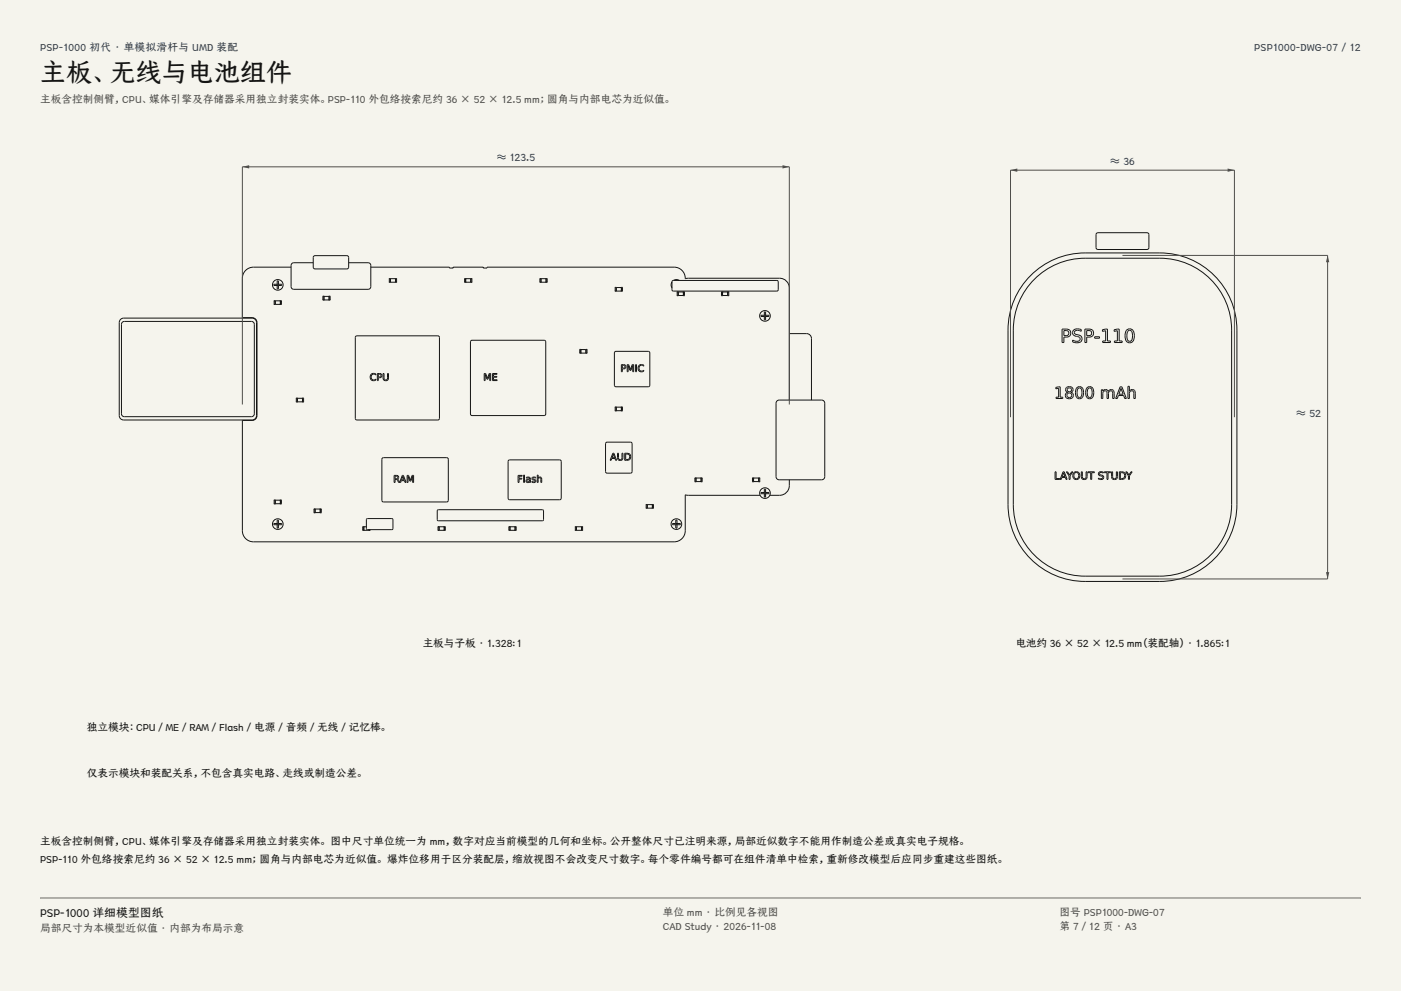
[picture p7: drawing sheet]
<svg xmlns="http://www.w3.org/2000/svg" width="420mm" height="297mm" viewBox="0 0 420 297" stroke-linecap="round" stroke-linejoin="round" font-family="sans-serif">
<g fill="#f5f4ed">
<path d="M0 0h420v297h-420z"/>
<path d="M12 12h396v275h-396z"/>
</g>
<g fill="none" stroke="#141413" stroke-width=".3">
<path d="M93.9 78.7h-5.8a.8 .8 0 0 0-.8 .8v6.4a.8 .8 0 0 0 .8 .8h22.3a.8 .8 0 0 0 .8-.8v-6.4a.8 .8 0 0 0-.8-.8h-5.9M94.2 76.7h10.1l.2 .4v3.2l-.5 .3-9.8-.1-.3-.4v-3zM36 95.9l1.1-.6h38.5a1.33 1.33 0 0 1 1.3 1.4v27.8a1.33 1.33 0 0 1-1.3 1.4h-38.5a1.33 1.33 0 0 1-1.4-1.4v-27.8zM36.7 96.6l.6-.3h38.1a.86 .86 0 0 1 .8 .9v26.8a.86 .86 0 0 1-.8 .9h-38.1a.86 .86 0 0 1-.9-.9v-26.8zM82.1 85.2h2.4v.4h-2.4zM82.2 90.1v1.1M82.2 91.3h.3M82.2 90.1h.3M82.5 90.1l1.5 .1v1h-1.5zM83.1 84.2h.4v2.4h-.4zM84.1 90.1v1.1M84.1 91.3h.2"/>
<path d="M84.1 90.1h.2M84.4 90.1v1.1M87.3 80.1h-11.3a3.3 3.3 0 0 0-3.3 3.3v11.8h2.9a1.46 1.46 0 0 1 1.4 1.5v27.8a1.46 1.46 0 0 1-1.4 1.5h-2.9v33.1a3.3 3.3 0 0 0 3.3 3.3h126.1a3.3 3.3 0 0 0 3.3-3.3v-10.8l22.5 .1M96.8 88.8h.3v1.1h-.3zM97.1 88.9v1h1.5v-1M97.1 88.8h1.5M99 88.8h-.3v1.1h.3M99 88.8v1.1M111.2 80.1h23.5v.2h1.2v-.2h9v.2h1.1v-.2h56.1a3.3 3.3 0 0 1 3.3 3.4l28.3-.1a2.92 2.92 0 0 1 2.9 2.9v33.6M116.7 83.5v1.1M116.7 83.5h.3v1.1h-.3M117 83.5v1.1"/>
<path d="M117.1 83.5h1.5l-.1 1.1h-1.4M118.6 83.5h.3v1.1h-.3M139.3 83.5v1.1M139.3 83.5h.3v1.1h-.3M139.6 83.5v1.1M139.6 84.6h1.5M139.6 83.5h1.5M141.1 83.5v1.1M141.2 83.5h.3l-.1 1.1h-.2zM161.9 83.5h.2v1.1h-.2zM162.2 83.5v1.1M162.2 84.6h1.5"/>
<path d="M162.2 83.5h1.5M163.7 83.5v1.1M164 83.5h-.3l.1 1.1h.2M164 83.5v1.1M184.4 86.2v1.1M184.4 87.3h.3M184.4 86.1h.3M184.7 86.2h1.6v1h-1.5zM186.3 86.2v1.1M186.3 87.3h.3M186.3 86.1h.3M186.6 86.2v1.1"/>
<path d="M201.4 84.5l-.2 .9 .2 .9M201.6 84.1h31.3l.4 .3v2.4l-.4 .4h-31.1l-.4-.4v-2.4zM201.9 84.1l.7-.3 1.1 .3M203.3 87.5h-.3v1.1h.3M203.3 87.5v1.1h1.5M203.4 87.5h1.4l.1 1M204.9 87.5h.3v1.1h-.3zM216.3 87.5h.3v1.1h-.3zM216.6 88.6h1.5M216.6 87.5h1.5M218.2 87.5h.3l-.1 1.1h-.2zM228.1 94.5h2.4v.4h-2.4z"/>
<path d="M229.1 93.5h.4v2.4h-.4zM236.6 100h5.2a1.46 1.46 0 0 1 1.5 1.4v18.5M88.8 119.3v1.1M88.9 119.3h.2v1.2h-.2M90.7 119.3v1.1h-1.5v-1h1.5M90.7 119.3h.3v1.2h-.3M106.6 100.9l.4-.3 24.5 .1 .2 .4v24.5l-.4 .3-24.6-.1-.2-.4zM111.2 112.2a.82 .82 0 0 1 1.5 .2 .83 .83 0 0 0-1.2 0 .83 .83 0 0 0 0 1.2 .83 .83 0 0 0 1.2 0 .85 .85 0 0 1-.8 .5 .85 .85 0 0 1-.8-.5l-.1-.9zM113.1 111.9h.7a.69 .69 0 0 1 .7 .9 .69 .69 0 0 1-1.1 .4v.9h-.3zM113.4 112.2h.4a.4 .4 0 0 1 .4 .4 .4 .4 0 0 1-.4 .4h-.4zM114.8 111.9h.3v1.3a.53 .53 0 0 0 .5 .7 .53 .53 0 0 0 .6-.7v-1.3h.3v1.4a.81 .81 0 0 1-.9 .8 .81 .81 0 0 1-.8-.8zM141.1 102.2l.4-.2h21.9l.2 .4-.1 21.9-.4 .2h-21.8l-.3-.4z"/>
<path d="M145.2 111.9h.4l.5 1.5 .6-1.5h.4v2.2h-.3v-1.9l-.5 1.5h-.3l-.6-1.5v1.9h-.2zM147.7 111.9h1.3v.3h-1v.6h1v.3h-1v.7h1v.3h-1.3zM173.8 104.7v1.1M173.8 105.9h.3M173.8 104.7h.3M174.1 104.7v1.1M174.2 105.8h1.4M174.2 104.8h1.4M175.7 104.7v1.1M175.7 105.9h.3M175.7 104.7h.3M176 104.7v1.1"/>
<path d="M184.4 105.4l9.9-.1 .4 .2 .1 10-.2 .4h-10l-.4-.2v-9.9zM186.3 109.3h.6a.69 .69 0 0 1 .7 .9 .69 .69 0 0 1-1 .3v.9h-.3zM186.6 109.5h.3a.4 .4 0 0 1 .4 .4 .4 .4 0 0 1-.4 .4h-.3zM188 109.3h.5l.5 1.4 .5-1.4h.5v2.1h-.3v-1.9l-.6 1.5h-.2l-.6-1.5v1.9h-.3zM190.5 109.3h.3v2.1h-.3zM191.6 109.5a.82 .82 0 0 1 1.4 .2 .83 .83 0 0 0-1.2 .1 .83 .83 0 0 0 0 1.1 .83 .83 0 0 0 1.2 0 .85 .85 0 0 1-.8 .6 .85 .85 0 0 1-.8-.6l-.1-.9zM114.5 137.4l.4-.2h19.3l.2 .4-.1 12.6-.4 .2h-19.2l-.2-.4zM152.4 138.1l.4-.3 15.2 .1 .3 .4-.1 11.2-.4 .3-15.2-.1-.3-.4zM181.6 132.7l.4-.2h7l.4 .2 .1 8.6-.2 .4-7.3 .1-.4-.2zM183.7 135.8h.3l.8 2.2h-.2l-.2-.6h-1l-.2 .6h-.3zM183.9 136.1l.4 1.1h-.8zM184.7 122h-.3v1.1h.3"/>
<path d="M184.8 123.1h1.5v-1.1h-1.5l-.1 1.1M185.1 135.8h.3v1.3a.53 .53 0 0 0 .5 .7 .53 .53 0 0 0 .6-.7v-1.3h.2v1.4a.81 .81 0 0 1-.8 .8 .81 .81 0 0 1-.8-.8zM186.3 122h.3v1.1h-.3zM187.3 135.8h.6a1.07 1.07 0 0 1 1.2 1.1 1.07 1.07 0 0 1-1.2 1.1h-.6zM187.6 136.1a.88 .88 0 0 1 1.2 .8 .88 .88 0 0 1-1.2 .8zM232.9 120.2l.7-.3h12.7a.93 .93 0 0 1 1 .9v22.1a.93 .93 0 0 1-1 .9h-12.7a.93 .93 0 0 1-1-.9v-22.1zM82.1 156.9h2.4v.4h-2.4zM82.5 149.9h-.3v1.1h.3M83.1 155.9h.4v2.4h-.4zM84 149.9h-1.5v1.1M84 149.9v1.1h-1.5M84.3 149.9h-.2v1.1h.2"/>
<path d="M84.4 149.9v1.1M94.1 152.5h.3v1.1l-.2 .1zM94.5 153.6h1.5M94.5 152.6h1.5M96 152.5v1.1M96 152.5h.3v1.2h-.3M108.7 157.9h.3v1.1h-.2zM109.1 158.9h1.5M109.1 157.9h.7M110 155.5h7.6l.2 .2v2.9l-.3 .1h-7.5l-.2-.3zM110.6 158.7l.1 .3h.2v-.3M118.4 142.7h.4a.38 .38 0 0 1 .4 .4 .38 .38 0 0 1-.4 .4h-.4z"/>
<path d="M119.8 144.6l.8-2.1h.3l.8 2.1h-.3l-.1-.6h-1l-.2 .6h-.6l-.4-.7-.3-.2h-.4v.9h-.2v-2.1h.6a.59 .59 0 0 1 .7 .4 .59 .59 0 0 1-.3 .7l.6 1M120.8 142.8l.4 1h-.8zM122 142.5h.5l.5 1.4 .6-1.4h.4v2.1h-.3v-1.9l-.5 1.5h-.3l-.6-1.5v1.9h-.3zM131.1 152.9l.3-.1h31.2l.3 .3v2.6l-.3 .4h-31.2l-.3-.4zM131.3 157.8l.3 .1v1.1h-.3zM131.7 158.9h1.4M131.7 157.9h1.4M133.2 157.9v1.1M133.2 157.8l.3 .1v1.1h-.3M152.6 157.8l.3 .1-.1 1.1h-.2zM152.9 157.9v1M152.9 158.9h1.5"/>
<path d="M152.9 157.9h1.5M154.4 157.9v1M154.7 157.8l-.3 .1 .1 1.1h.2M154.7 157.9v1.1M155.3 142.5h1.2v.2h-.9v.6h.8v.3h-.8v1h-.3zM157 142.4h.2v2.2h-.2zM157.8 143.1l.1-.1a.73 .73 0 0 1 1.1 .7v.9h-.2v-.2a.56 .56 0 0 1-.8 .3 .56 .56 0 0 1-.3-.7 .56 .56 0 0 1 .7-.4h.4a.61 .61 0 0 0-1-.3zM158.1 143.9l.7-.1a.41 .41 0 0 1-.3 .6 .41 .41 0 0 1-.4-.5zM158.8 143.6h.1M158.8 143.8v.1M159.6 143.1a.62 .62 0 0 1 1 .2l-.1-.1a.39 .39 0 0 0-.5 0 .39 .39 0 0 0-.2 .4 .59 .59 0 0 1 .7 .2 .59 .59 0 0 1-.1 .8l-1-.1v-.2h.2a.41 .41 0 0 0 .5 .2 .41 .41 0 0 0 .2-.5 .64 .64 0 0 1-.6-.2 .64 .64 0 0 1-.1-.7zM161.1 142.4h.2v.8a.58 .58 0 0 1 .7-.2 .58 .58 0 0 1 .4 .6v1h-.3v-1a.41 .41 0 0 0-.4-.4 .41 .41 0 0 0-.4 .5v.9h-.2z"/>
<path d="M172.5 157.9v1.1M172.5 157.8l.3 .1-.1 1.1h-.2M172.8 157.9v1M172.8 157.9h1.6l-.1 1h-1.5M174.4 157.8l.3 .1-.1 1.1h-.2M193.7 151.2v1.1M193.7 152.3h.3M193.7 151.2h.3M194 151.2l1.6 .1-.1 1h-1.5zM195.6 151.2v1.1M195.6 152.3h.3M195.6 151.2h.3"/>
<path d="M195.9 151.2v1.1M201.6 156.9h2.4v.4h-2.4zM202.6 155.9h.4v2.4h-.4zM208.6 143.2h-.3v1.2h.3M208.6 143.2l.1 1.1h1.4M208.7 143.3h1.4l.1 1M210.5 143.2h-.3v1.2h.3M210.5 143.2v1.1M225.6 143.2h.3v1.1l-.3 .1zM225.9 144.3h1.5M225.9 143.3h1.5M227.5 143.2h.3l-.1 1.2h-.2z"/>
<path d="M228.1 147.6h2.4v.4h-2.4zM229.1 146.6h.4v2.4h-.4zM236.6 143.8a4.1 4.1 0 0 1-1.1 4 5.7 5.7 0 0 1-4.7 .6"/>
<circle cx="82.2" cy="90.1" r=".02"/>
<circle cx="82.2" cy="91.2" r=".02"/>
<circle cx="82.5" cy="91.2" r=".02"/>
<circle cx="82.5" cy="90.1" r=".02"/>
<circle cx="82.5" cy="90.2" r=".03"/>
<circle cx="82.5" cy="91.2" r=".03"/>
<circle cx="83.3" cy="85.4" r="1.6"/>
<circle cx="84" cy="91.2" r=".03"/>
<circle cx="84" cy="90.2" r=".03"/>
<circle cx="84.1" cy="90.1" r=".02"/>
<circle cx="84.1" cy="91.2" r=".02"/>
<circle cx="84.3" cy="91.2" r=".02"/>
<circle cx="84.3" cy="90.1" r=".02"/>
<circle cx="96.8" cy="88.8" r=".02"/>
<circle cx="96.8" cy="89.9" r=".02"/>
<circle cx="97.1" cy="88.8" r=".02"/>
<circle cx="97.1" cy="89.9" r=".02"/>
<circle cx="97.1" cy="89.9" r=".03"/>
<circle cx="97.1" cy="88.9" r=".03"/>
<circle cx="98.6" cy="88.9" r=".03"/>
<circle cx="98.6" cy="89.9" r=".03"/>
<circle cx="98.7" cy="88.8" r=".02"/>
<circle cx="98.7" cy="89.9" r=".02"/>
<circle cx="99" cy="88.8" r=".02"/>
<circle cx="99" cy="89.9" r=".02"/>
<circle cx="116.7" cy="84.6" r=".02"/>
<circle cx="116.7" cy="83.5" r=".02"/>
<circle cx="117" cy="83.5" r=".02"/>
<circle cx="117" cy="84.6" r=".02"/>
<circle cx="117.1" cy="84.6" r=".03"/>
<circle cx="117.1" cy="83.5" r=".03"/>
<circle cx="118.5" cy="83.5" r=".03"/>
<circle cx="118.5" cy="84.6" r=".03"/>
<circle cx="118.6" cy="83.5" r=".02"/>
<circle cx="118.6" cy="84.6" r=".02"/>
<circle cx="118.9" cy="84.6" r=".02"/>
<circle cx="118.9" cy="83.5" r=".02"/>
<circle cx="139.3" cy="84.6" r=".02"/>
<circle cx="139.3" cy="83.5" r=".02"/>
<circle cx="139.6" cy="84.6" r=".02"/>
<circle cx="139.6" cy="83.5" r=".02"/>
<circle cx="139.6" cy="84.6" r=".03"/>
<circle cx="139.6" cy="83.5" r=".03"/>
<circle cx="141.1" cy="83.5" r=".03"/>
<circle cx="141.1" cy="84.6" r=".03"/>
<circle cx="141.2" cy="84.6" r=".02"/>
<circle cx="141.2" cy="83.5" r=".02"/>
<circle cx="141.4" cy="84.6" r=".02"/>
<circle cx="141.4" cy="83.5" r=".02"/>
<circle cx="161.9" cy="84.6" r=".02"/>
<circle cx="161.9" cy="83.5" r=".02"/>
<circle cx="162.1" cy="83.5" r=".02"/>
<circle cx="162.1" cy="84.6" r=".02"/>
<circle cx="162.2" cy="83.5" r=".03"/>
<circle cx="162.2" cy="84.6" r=".03"/>
<circle cx="163.7" cy="84.6" r=".03"/>
<circle cx="163.7" cy="83.5" r=".03"/>
<circle cx="163.8" cy="84.6" r=".02"/>
<circle cx="163.8" cy="83.5" r=".02"/>
<circle cx="164" cy="84.6" r=".02"/>
<circle cx="164" cy="83.5" r=".02"/>
<circle cx="184.4" cy="87.3" r=".02"/>
<circle cx="184.4" cy="86.2" r=".02"/>
<circle cx="184.7" cy="87.3" r=".02"/>
<circle cx="184.7" cy="86.2" r=".02"/>
<circle cx="184.8" cy="87.2" r=".03"/>
<circle cx="184.8" cy="86.2" r=".03"/>
<circle cx="186.2" cy="86.2" r=".03"/>
<circle cx="186.2" cy="87.2" r=".03"/>
<circle cx="186.3" cy="86.2" r=".02"/>
<circle cx="186.3" cy="87.3" r=".02"/>
<circle cx="186.6" cy="87.3" r=".02"/>
<circle cx="186.6" cy="86.2" r=".02"/>
<circle cx="203" cy="87.5" r=".02"/>
<circle cx="203" cy="88.6" r=".02"/>
<circle cx="203.3" cy="88.6" r=".02"/>
<circle cx="203.3" cy="87.5" r=".02"/>
<circle cx="203.4" cy="88.5" r=".03"/>
<circle cx="203.4" cy="87.5" r=".03"/>
<circle cx="204.8" cy="87.5" r=".03"/>
<circle cx="204.8" cy="88.5" r=".03"/>
<circle cx="204.9" cy="87.5" r=".02"/>
<circle cx="204.9" cy="88.6" r=".02"/>
<circle cx="205.2" cy="88.6" r=".02"/>
<circle cx="205.2" cy="87.5" r=".02"/>
<circle cx="216.3" cy="88.6" r=".02"/>
<circle cx="216.3" cy="87.5" r=".02"/>
<circle cx="216.6" cy="88.6" r=".02"/>
<circle cx="216.6" cy="87.5" r=".02"/>
<circle cx="216.6" cy="88.5" r=".03"/>
<circle cx="216.6" cy="87.5" r=".03"/>
<circle cx="218.1" cy="88.5" r=".03"/>
<circle cx="218.1" cy="87.5" r=".03"/>
<circle cx="218.2" cy="88.6" r=".02"/>
<circle cx="218.2" cy="87.5" r=".02"/>
<circle cx="218.4" cy="88.6" r=".02"/>
<circle cx="218.4" cy="87.5" r=".02"/>
<circle cx="229.3" cy="94.7" r="1.6"/>
<circle cx="88.9" cy="119.3" r=".02"/>
<circle cx="89.1" cy="119.3" r=".02"/>
<circle cx="89.2" cy="119.4" r=".03"/>
<circle cx="90.7" cy="119.4" r=".03"/>
<circle cx="90.7" cy="119.3" r=".02"/>
<circle cx="91" cy="119.3" r=".02"/>
<circle cx="173.8" cy="105.8" r=".02"/>
<circle cx="173.8" cy="104.7" r=".02"/>
<circle cx="174.1" cy="105.8" r=".02"/>
<circle cx="174.1" cy="104.7" r=".02"/>
<circle cx="174.2" cy="105.8" r=".03"/>
<circle cx="174.2" cy="104.8" r=".03"/>
<circle cx="175.6" cy="105.8" r=".03"/>
<circle cx="175.6" cy="104.8" r=".03"/>
<circle cx="175.7" cy="104.7" r=".02"/>
<circle cx="175.7" cy="105.8" r=".02"/>
<circle cx="176" cy="105.8" r=".02"/>
<circle cx="176" cy="104.7" r=".02"/>
<circle cx="88.9" cy="120.4" r=".02"/>
<circle cx="89.1" cy="120.4" r=".02"/>
<circle cx="89.2" cy="120.4" r=".03"/>
<circle cx="90.7" cy="120.4" r=".03"/>
<circle cx="90.7" cy="120.4" r=".02"/>
<circle cx="91" cy="120.4" r=".02"/>
<circle cx="184.4" cy="122" r=".02"/>
<circle cx="184.4" cy="123.1" r=".02"/>
<circle cx="184.7" cy="122" r=".02"/>
<circle cx="184.7" cy="123.1" r=".02"/>
<circle cx="184.8" cy="122" r=".03"/>
<circle cx="184.8" cy="123.1" r=".03"/>
<circle cx="186.2" cy="122" r=".03"/>
<circle cx="186.2" cy="123.1" r=".03"/>
<circle cx="186.3" cy="122" r=".02"/>
<circle cx="186.3" cy="123.1" r=".02"/>
<circle cx="186.6" cy="122" r=".02"/>
<circle cx="186.6" cy="123.1" r=".02"/>
<circle cx="82.2" cy="151" r=".02"/>
<circle cx="82.2" cy="149.9" r=".02"/>
<circle cx="82.5" cy="151" r=".02"/>
<circle cx="82.5" cy="149.9" r=".02"/>
<circle cx="82.5" cy="149.9" r=".03"/>
<circle cx="82.5" cy="150.9" r=".03"/>
<circle cx="83.3" cy="157.1" r="1.6"/>
<circle cx="84" cy="149.9" r=".03"/>
<circle cx="84" cy="150.9" r=".03"/>
<circle cx="84.1" cy="151" r=".02"/>
<circle cx="84.1" cy="149.9" r=".02"/>
<circle cx="84.3" cy="151" r=".02"/>
<circle cx="84.3" cy="149.9" r=".02"/>
<circle cx="94.2" cy="153.6" r=".02"/>
<circle cx="94.2" cy="152.5" r=".02"/>
<circle cx="94.4" cy="153.6" r=".02"/>
<circle cx="94.4" cy="152.5" r=".02"/>
<circle cx="94.5" cy="152.6" r=".03"/>
<circle cx="94.5" cy="153.6" r=".03"/>
<circle cx="96" cy="153.6" r=".03"/>
<circle cx="96" cy="152.6" r=".03"/>
<circle cx="96" cy="152.5" r=".02"/>
<circle cx="96" cy="153.6" r=".02"/>
<circle cx="96.3" cy="153.6" r=".02"/>
<circle cx="96.3" cy="152.5" r=".02"/>
<circle cx="108.8" cy="159" r=".02"/>
<circle cx="108.8" cy="157.9" r=".02"/>
<circle cx="109" cy="157.9" r=".02"/>
<circle cx="109" cy="159" r=".02"/>
<circle cx="109.1" cy="158.9" r=".03"/>
<circle cx="109.1" cy="157.9" r=".03"/>
<circle cx="110.6" cy="158.9" r=".03"/>
<circle cx="110.7" cy="159" r=".02"/>
<circle cx="110.9" cy="159" r=".02"/>
<circle cx="131.3" cy="157.9" r=".02"/>
<circle cx="131.3" cy="159" r=".02"/>
<circle cx="131.6" cy="159" r=".02"/>
<circle cx="131.6" cy="157.9" r=".02"/>
<circle cx="131.7" cy="157.9" r=".03"/>
<circle cx="131.7" cy="158.9" r=".03"/>
<circle cx="133.1" cy="157.9" r=".03"/>
<circle cx="133.1" cy="158.9" r=".03"/>
<circle cx="133.2" cy="159" r=".02"/>
<circle cx="133.2" cy="157.9" r=".02"/>
<circle cx="133.5" cy="157.9" r=".02"/>
<circle cx="133.5" cy="159" r=".02"/>
<circle cx="152.6" cy="157.9" r=".02"/>
<circle cx="152.6" cy="159" r=".02"/>
<circle cx="152.8" cy="159" r=".02"/>
<circle cx="152.8" cy="157.9" r=".02"/>
<circle cx="152.9" cy="157.9" r=".03"/>
<circle cx="152.9" cy="158.9" r=".03"/>
<circle cx="154.4" cy="157.9" r=".03"/>
<circle cx="154.4" cy="158.9" r=".03"/>
<circle cx="154.5" cy="157.9" r=".02"/>
<circle cx="154.5" cy="159" r=".02"/>
<circle cx="154.7" cy="159" r=".02"/>
<circle cx="154.7" cy="157.9" r=".02"/>
<circle cx="172.5" cy="157.9" r=".02"/>
<circle cx="172.5" cy="159" r=".02"/>
<circle cx="172.7" cy="157.9" r=".02"/>
<circle cx="172.7" cy="159" r=".02"/>
<circle cx="172.8" cy="157.9" r=".03"/>
<circle cx="172.8" cy="158.9" r=".03"/>
<circle cx="174.3" cy="157.9" r=".03"/>
<circle cx="174.3" cy="158.9" r=".03"/>
<circle cx="174.4" cy="157.9" r=".02"/>
<circle cx="174.4" cy="159" r=".02"/>
<circle cx="174.6" cy="157.9" r=".02"/>
<circle cx="174.6" cy="159" r=".02"/>
<circle cx="193.7" cy="152.3" r=".02"/>
<circle cx="193.7" cy="151.2" r=".02"/>
<circle cx="194" cy="151.2" r=".02"/>
<circle cx="194" cy="152.3" r=".02"/>
<circle cx="194.1" cy="152.3" r=".03"/>
<circle cx="194.1" cy="151.3" r=".03"/>
<circle cx="195.5" cy="151.3" r=".03"/>
<circle cx="195.5" cy="152.3" r=".03"/>
<circle cx="195.6" cy="152.3" r=".02"/>
<circle cx="195.6" cy="151.2" r=".02"/>
<circle cx="195.9" cy="152.3" r=".02"/>
<circle cx="195.9" cy="151.2" r=".02"/>
<circle cx="202.8" cy="157.1" r="1.6"/>
<circle cx="208.3" cy="144.3" r=".02"/>
<circle cx="208.3" cy="143.2" r=".02"/>
<circle cx="208.6" cy="144.3" r=".02"/>
<circle cx="208.6" cy="143.2" r=".02"/>
<circle cx="208.7" cy="144.3" r=".03"/>
<circle cx="208.7" cy="143.3" r=".03"/>
<circle cx="210.1" cy="143.3" r=".03"/>
<circle cx="210.1" cy="144.3" r=".03"/>
<circle cx="210.2" cy="144.3" r=".02"/>
<circle cx="210.2" cy="143.2" r=".02"/>
<circle cx="210.5" cy="144.3" r=".02"/>
<circle cx="210.5" cy="143.2" r=".02"/>
<circle cx="225.6" cy="144.3" r=".02"/>
<circle cx="225.6" cy="143.2" r=".02"/>
<circle cx="225.9" cy="144.3" r=".02"/>
<circle cx="225.9" cy="143.2" r=".02"/>
<circle cx="225.9" cy="144.3" r=".03"/>
<circle cx="225.9" cy="143.3" r=".03"/>
<circle cx="227.4" cy="144.3" r=".03"/>
<circle cx="227.4" cy="143.3" r=".03"/>
<circle cx="227.5" cy="143.2" r=".02"/>
<circle cx="227.5" cy="144.3" r=".02"/>
<circle cx="227.7" cy="144.3" r=".02"/>
<circle cx="227.7" cy="143.2" r=".02"/>
<circle cx="229.3" cy="147.8" r="1.6"/>
</g>
<path d="M72.7 121.2v-71.2h163.9v71.2" fill="none" stroke="#504e49" stroke-width=".3"/>
<g fill="#504e49">
<path d="M72.7 50l2-.5v1z"/>
<path d="M234.6 49.5l2 .5-2 .5z"/>
</g>
<g fill="none" stroke="#141413" stroke-width=".3">
<path d="M328.7 70l.4-.3 15 .1 .3 .5-.1 4.2-.4 .3-15-.1-.3-.5zM309 82.6a23 23 0 0 1 16.3-6.8h22.4a23.1 23.1 0 0 1 23.1 23.1v52.2a23.1 23.1 0 0 1-23.1 23.2h-22.4a23.1 23.1 0 0 1-23.1-23.2v-52.2a23 23 0 0 1 6.8-16.3zM309.5 84.3a21.5 21.5 0 0 1 15.8-6.9h22.4a21.5 21.5 0 0 1 21.5 21.5v52.2a21.5 21.5 0 0 1-21.5 21.6h-22.4a21.5 21.5 0 0 1-21.5-21.6v-52.2a21.5 21.5 0 0 1 5.7-14.6zM318.4 98.6h1.2a1.21 1.21 0 0 1 1.4 1.2 1.21 1.21 0 0 1-1.4 1.2h-.7v1.7h-.5zM318.9 99.1h.7a.76 .76 0 0 1 .8 .7 .76 .76 0 0 1-.8 .8h-.7zM321.9 98.9l1.1-.3 1.1 .2v.5l-.5-.2a.83 .83 0 0 0-1.1-.1 .83 .83 0 0 0-.2 1.1l.3 .1a1.45 1.45 0 0 1 1.7 1.9 2.33 2.33 0 0 1-2.7 .4v-.6l.4 .2a1.02 1.02 0 0 0 1.2 .2 1.02 1.02 0 0 0 .5-1.1l-.2-.2a1.95 1.95 0 0 1-2-1.3zM325.2 98.6h1.3a1.21 1.21 0 0 1 1.3 1.2 1.21 1.21 0 0 1-1.3 1.2h-.7v1.7h-.6zM325.8 99.1h.7a.76 .76 0 0 1 .8 .7 .76 .76 0 0 1-.8 .8h-.7zM330.5 98.8l1.5-.2v3.6h.9v.5h-2.3v-.5h.9v-3.1l-1 .2zM334 98.8l1.5-.2v3.6h.9v.5h-2.3v-.5h.9v-3.1l-1 .2zM337.8 98.9a1.37 1.37 0 0 1 1.6-.1 1.37 1.37 0 0 1 .6 1.4 1.92 1.92 0 0 1-1.3 2.5 1.65 1.65 0 0 1-1.4-2.1l.1-.9zM338.2 99.2a.89 .89 0 0 1 1 0 .89 .89 0 0 1 .3 1.1 1.4 1.4 0 0 1-1.1 2 2.6 2.6 0 0 1-.2-3.1z"/>
<path d="M316.5 116.1l1.3-.2v3.1h.8v.4h-2v-.4h.8v-2.6l-.9 .1zM319.7 116.1a1.07 1.07 0 0 1 1.5-.2 1.07 1.07 0 0 1 .3 1.4l-.5 .3a1.04 1.04 0 0 1 .7 1.4 1.04 1.04 0 0 1-1.5 .5 .97 .97 0 0 1-.8-.9 .97 .97 0 0 1 .7-1 .83 .83 0 0 1-.6-.6 .83 .83 0 0 1 .2-.9zM322.9 116.1a1.19 1.19 0 0 1 1.3-.1 1.19 1.19 0 0 1 .6 1.3 1.67 1.67 0 0 1-1.2 2.2 2.05 2.05 0 0 1-.7-3.4zM323.2 116.4a.78 .78 0 0 1 .9 .1 .78 .78 0 0 1 .2 .9 1.22 1.22 0 0 1-.9 1.7 2.26 2.26 0 0 1-.2-2.7zM325.9 116.1a1.19 1.19 0 0 1 1.4-.1 1.19 1.19 0 0 1 .6 1.3 1.67 1.67 0 0 1-1.2 2.2 2.05 2.05 0 0 1-.8-3.4zM326.3 116.4a.78 .78 0 0 1 .9 .1 .78 .78 0 0 1 .2 .9 1.22 1.22 0 0 1-.9 1.7 2.26 2.26 0 0 1-.2-2.7zM328.2 100.9h1.4v.5h-1.4zM330.2 116.8h.4v.4a.9 .9 0 0 1 .9-.5 .9 .9 0 0 1 .7 .6 .93 .93 0 0 1 1.2-.5 .93 .93 0 0 1 .6 1v1.6h-.4v-1.5a.65 .65 0 0 0-.7-.8 .65 .65 0 0 0-.6 .8v1.5h-.4v-1.5a.65 .65 0 0 0-.7-.8 .65 .65 0 0 0-.6 .8v1.5h-.4zM335.8 115.9h.5l1.4 3.5h-.5l-.3-.9h-1.6l-.3 .9h-.5zM336.1 116.4l.6 1.7h-1.3zM338.1 115.8h.5v1.4a.96 .96 0 0 1 1.1-.4 .96 .96 0 0 1 .6 1v1.6h-.4v-1.5a.68 .68 0 0 0-.7-.8 .68 .68 0 0 0-.6 .8v1.5h-.5zM316.3 141.4h.3v2h1.1v.3h-1.4z"/>
<path d="M318.7 141.4h.3l.9 2.3h-.3l-.2-.6h-1l-.3 .6h-.3zM318.9 141.7l.4 1.1h-.9zM319.7 141.4h.3l.6 .9 .7-.9h.3l-.8 1.2v1.1h-.3v-1.1zM322.1 141.9a.82 .82 0 0 1 1.3 .6 .82 .82 0 0 1-1.3 .7l-.2-.7zM324.2 141.4h.3v1.4a.57 .57 0 0 0 .5 .7 .57 .57 0 0 0 .6-.7v-1.4h.3v1.4a.87 .87 0 0 1-.9 .9 .87 .87 0 0 1-.8-.9zM326.2 141.4h1.9v.3h-.8v2h-.3v-2h-.8zM329.5 141.5l.9-.1 .3 .1v.3a.53 .53 0 0 0-.7-.3 .53 .53 0 0 0-.2 .8 .79 .79 0 0 1 1.1 .8 .79 .79 0 0 1-1.2 .6l-.4-.1v-.3a.63 .63 0 0 0 .8 .2 .63 .63 0 0 0 .4-.7l-.2-.1a.75 .75 0 0 1-.8-.3 .75 .75 0 0 1 0-.9zM331.1 141.4h1.9v.3h-.8v2h-.3v-2h-.8zM333.2 141.4h.3v1.4a.57 .57 0 0 0 .6 .7 .57 .57 0 0 0 .6-.7v-1.4h.3v1.4a.87 .87 0 0 1-.9 .9 .87 .87 0 0 1-.9-.9zM335.6 141.4a1.32 1.32 0 0 1 1.4 .1 1.32 1.32 0 0 1 .4 1.4l-.4 .6-1.4 .2zM335.9 141.7a.95 .95 0 0 1 1.2 .8 .95 .95 0 0 1-1.2 .9zM337.5 141.4h.3l.6 .9 .7-.9h.3l-.8 1.2v1.1h-.3v-1.1z"/>
<circle cx="320.5" cy="116.8" r=".63"/>
<circle cx="320.6" cy="118.5" r=".72"/>
<circle cx="322.7" cy="142.5" r="1.14"/>
</g>
<path d="M302.9 125v-74h67.2v74" fill="none" stroke="#504e49" stroke-width=".3"/>
<g fill="#504e49">
<path d="M302.9 51l2.1-.5v1z"/>
<path d="M368 50.5l2.1 .5-2.1 .5z"/>
</g>
<path d="M336.5 76.5h61.5v97h-61.5" fill="none" stroke="#504e49" stroke-width=".3"/>
<g fill="#504e49">
<path d="M398 76.5l.5 2.1h-1z"/>
<path d="M397.5 171.5h1l-.5 2z"/>
</g>
<path d="M12 269.3h396zM12 269h396v.3h-396z" fill-rule="evenodd" fill="#504e49"/>
<text font-size="7.8" fill="#141413" x="12" y="24.7">主板、无线与电池组件</text>
<text font-size="3.5" fill="#141413" x="12" y="274.9">PSP-1000 详细模型图纸</text>
<g font-size="3.2" fill="#1b365d">
<text x="12" y="15.3">PSP-1000 初代 · 单模拟滑杆与 UMD 装配</text>
<text x="376" y="15.3">PSP1000-DWG-07 / 12</text>
<text x="148.9" y="48.4">≈ 123.5</text>
<text x="332.8" y="49.4">≈ 36</text>
<text x="388.5" y="125">≈ 52</text>
</g>
<g font-size="3.2" fill="#504e49">
<text x="12" y="30.9">主板含控制侧臂，CPU、媒体引擎及存储器采用独立封装实体。PSP-110 外包络按索尼约 36 × 52 × 12.5 mm；圆角与内部电芯为近似值。</text>
<text x="198.7" y="274.5">单位 mm · 比例见各视图</text>
<text x="317.6" y="274.5">图号 PSP1000-DWG-07</text>
<text x="12" y="279.3">局部尺寸为本模型近似值 · 内部为布局示意</text>
<text x="198.7" y="278.8">CAD Study · 2026-11-08</text>
<text x="317.6" y="278.8">第 7 / 12 页 · A3</text>
</g>
<g font-size="3.2" fill="#141413">
<text x="126.7" y="194">主板与子板 · 1.328:1</text>
<text x="304.3" y="194">电池约 36 × 52 × 12.5 mm（装配轴） · 1.865:1</text>
<text x="26" y="219">独立模块：CPU / ME / RAM / Flash / 电源 / 音频 / 无线 / 记忆棒。</text>
<text x="26" y="233">仅表示模块和装配关系，不包含真实电路、走线或制造公差。</text>
<text x="12" y="253.3">主板含控制侧臂，CPU、媒体引擎及存储器采用独立封装实体。 图中尺寸单位统一为 mm，数字对应当前模型的几何和坐标。公开整体尺寸已注明来源，局部近似数字不能用作制造公差或真实电子规格。</text>
<text x="12" y="258.6">PSP-110 外包络按索尼约 36 × 52 × 12.5 mm；圆角与内部电芯为近似值。 爆炸位移用于区分装配层，缩放视图不会改变尺寸数字。每个零件编号都可在组件清单中检索，重新修改模型后应同步重建这些图纸。</text>
</g>
</svg>
